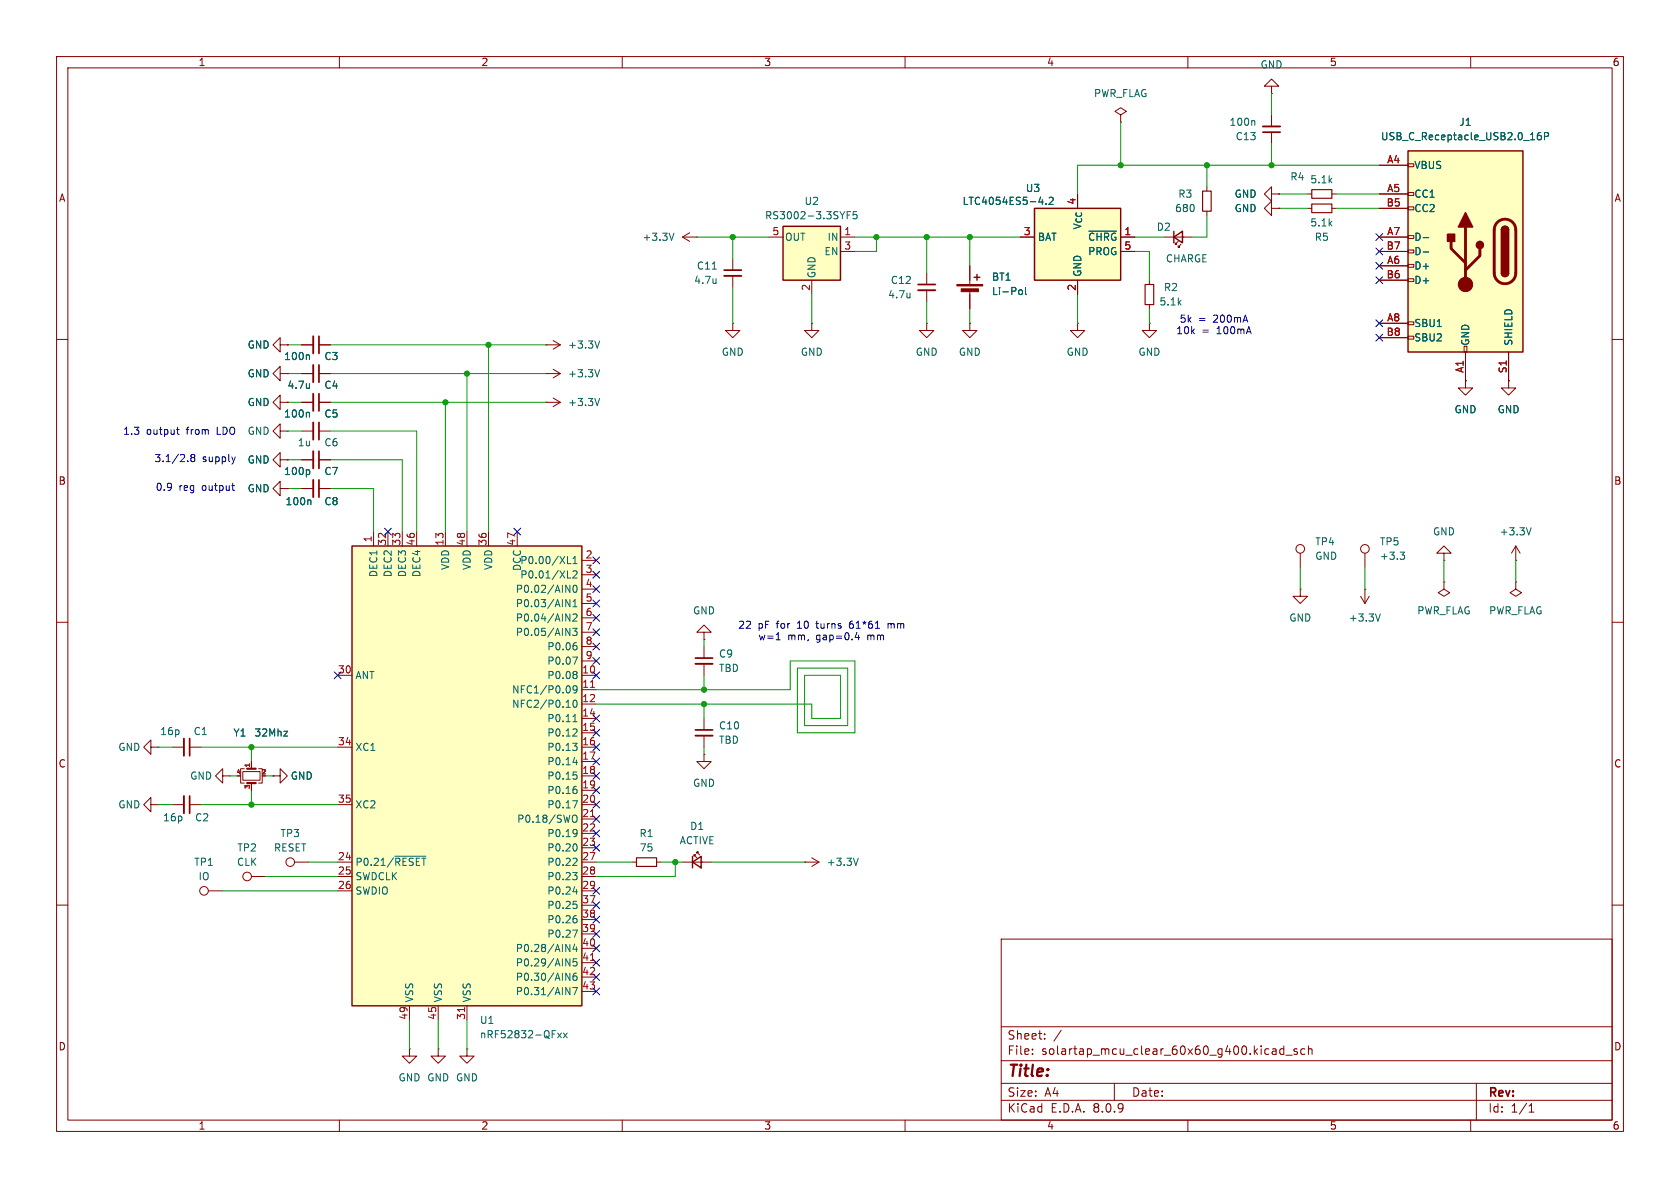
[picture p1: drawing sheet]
<svg xmlns="http://www.w3.org/2000/svg" width="297mm" height="210mm" viewBox="0 0 297 210" stroke-linecap="round" stroke-linejoin="round" font-family="sans-serif">
<g fill="none" stroke="#840000" stroke-width=".18">
<path d="M10 10h277v190h-277zM12 12h273v186h-273zM60 10v2M110 10v2M160 10v2M210 10v2M260 10v2M10 60h2M285 60h2M10 110h2M268 102.9v1.2l1 .7-1 .6-1-.6 1-.7M268 102.9h.1"/>
<path d="M285 110h2M10 160h2M177 166h108v32h-108zM285 160h2M60 198v2M110 198v2M160 198v2M177 194.5h108M177 191.5h108M177 187.5h108M177 181.5h108M182.5 186.3v.1"/>
<path d="M182.5 185.5v.1M184.7 183.6v.1M184.7 182.8v.1M187.6 182.1l-1.3 2M197 191.5v3M210 198v2M225.4 185.4l.2 .2v.8M225.6 186.3l-.5 .1M225.6 185.8h-.5M227 185.5l-.5-.1-.3 .3v.4l.2 .2h.6M227 184.9v1.5M227.3 186.5h1.2"/>
<path d="M229.3 185.5l-.3-.1-.3 .2 .1 .2 .5 .2v.3h-.6M230.7 185.5l-.5-.1-.2 .3v.4l.1 .2h.6M231.3 185.5l.2-.1 .4 .1 .1 .9M231.3 184.9v1.5M260 198v2M261 191.5v6.5M270.3 196.6h.9M270.3 195.5l.4-.4v1.5"/>
</g>
<path d="M248.9 26.7h20.3v35.5h-20.3z" fill="#ffffc2"/>
<g fill="none" stroke="#840000" stroke-width=".18">
<path d="M224.8 20.3v2.1M224.8 23.4v2M231.1 34.3h.8M231.1 36.8h.8M235.5 34.3h.7M235.5 36.8h.7M243.8 29.2h5.1M243.8 34.3h5.1M243.8 36.8h5.1M248.9 36.6h1v.5h-1zM248.9 34h1v.5h-1zM248.9 29h1v.5h-1z"/>
<path d="M129.5 57.2v1.2h1.3l-1.3 1.3-1.2-1.3h1.2M129.5 57.2h.1M129.5 45.7v2.1M129.5 48.8v2M143.5 57.2v1.2h1.3l-1.3 1.3-1.3-1.3h1.3M143.5 57.2h.1M171.4 57.2v1.2h1.3l-1.3 1.3-1.2-1.3h1.2M171.4 57.2h.1M171.4 47v3.3M171.4 51.3v3.3M203.2 57.2v1.2h1.3l-1.3 1.3-1.3-1.3h1.3M203.2 57.2h.1"/>
<path d="M203.2 49.5v.8M203.2 53.8v.8M243.8 47h5.1M243.8 41.9h5.1M243.8 57.2h5.1M243.8 49.5h5.1M243.8 44.5h5.1M243.8 59.7h5.1M248.9 59.4h1v.5h-1zM248.9 56.9h1v.5h-1zM248.9 49.3h1v.5h-1zM248.9 46.7h1v.5h-1z"/>
<path d="M248.9 44.2h1v.5h-1zM248.9 41.7h1v.5h-1zM258.8 61.2h.5v1h-.5zM259.1 67.3v1.3h1.2l-1.2 1.3-1.3-1.3h1.3M259.1 67.3h.1M259.1 62.2v5.1M266.7 67.3v1.3h1.3l-1.3 1.3-1.3-1.3h1.3M266.7 67.3h.1M266.7 62.2v5.1M229.9 97.8v2.5M241.3 97.8v2.5M255.3 97.8h1.2l-1.2-1.3-1.3 1.3h1.3v1.3"/>
<path d="M255.3 99.1h.1M268 99.1h.1M268 96.5l-.8 1.3M268 96.5v2.6M268 96.5l.7 1.3M124.5 111.8h1.2l-1.2-1.3-1.3 1.3h1.3v1.2M124.5 113h.1M124.5 114.3v2M124.5 117.3v2.1M229.9 104.1v1.3h1.2l-1.2 1.3-1.3-1.3h1.3M229.9 104.1h.1M240.5 105.4l.8 1.3"/>
<path d="M241.3 104.1h.1M241.3 104.1v2.6M242.1 105.4l-.8 1.3M255.3 102.9v1.2l1 .7-1 .6-1-.6 1-.7M255.3 102.9h.1M124.5 127v2M124.5 130v2.1M111.8 152.4h.7M116.1 152.4h.7"/>
<circle cx="229.9" cy="97" r=".76"/>
<circle cx="241.3" cy="97" r=".76"/>
</g>
<path d="M248.9 26.7h20.3v35.5h-20.3zM172.2 49h1M172.7 48.5v1M265.4 48.3a.64 .64 0 0 0 .7 .6 .64 .64 0 0 0 .6-.6M265.4 40.6a.64 .64 0 0 1 .7-.6 .64 .64 0 0 1 .6 .6" fill="none" stroke="#840000" stroke-width=".25"/>
<path d="M264.7 39.3a1.91 1.91 0 0 1 2.1-.4 1.91 1.91 0 0 1 1.2 1.7v7.7a1.91 1.91 0 0 1-1.9 1.9 1.91 1.91 0 0 1-1.9-1.9v-7.8l.1-.6zM256.5 42.7v1.2l2.6 2.6M259.1 40.1v10.2M261.6 43.9v1.3l-2.5 2.6" fill="none" stroke="#840000" stroke-width=".51"/>
<g fill="#840000" stroke="#840000" stroke-width=".25">
<path d="M265.4 48.3h1.3a.64 .64 0 0 1-.6 .6 .64 .64 0 0 1-.7-.6z"/>
<path d="M265.4 40.6h1.3v7.7h-1.3z"/>
<path d="M265.6 40.2a.64 .64 0 0 1 .7-.1 .64 .64 0 0 1 .4 .5h-1.3z"/>
<path d="M259.1 37.6l1.2 2.5h-2.5z"/>
<path d="M255.9 41.4h1.3v1.3h-1.3z"/>
<circle cx="261.6" cy="43.3" r=".63"/>
</g>
<g fill="#840000" stroke="#840000" stroke-width=".18">
<path d="M169.2 50.3h4.5v.2h-4.5z"/>
<path d="M169.9 51.1h3.1v.5h-3.1z"/>
<circle cx="259.1" cy="50.3" r="1.27"/>
</g>
<g fill="none" stroke="#006464" stroke-width=".18">
<path d="M221.7 21.3l.1 .2v.7M272.4 23.4l-.4 .1a.86 .86 0 0 0 0 1.2l.4-.1 .1-.4-.2-.3-.4 .1-.1 .2M273 24.1l.7-.1 .1-.1-.1-.3-.7-.2v1.3M125.9 47.6h.7M126.6 49.3v.8M126.6 50l-.1 .1M180.2 51.3l.3-.1 .3 .3-.1 .5-.2 .1-.3-.1M181.3 50.8v1.1l.2 .2M251.6 42h1M251.6 44.5h1M247.5 97.6h.8l-.4 .5 .3 .1 .1 .4-.2 .3h-.4M270.7 93.3l-.4 1.3"/>
<path d="M244 108.5l-.4 1.3"/>
</g>
<path d="M231.9 36.1h3.6v1.5h-3.6zM231.9 33.5h3.6v1.6h-3.6zM202.4 50.3h1.6v3.5h-1.6zM112.5 151.6h3.6v1.6h-3.6z" fill="none" stroke="#840000" stroke-width=".2"/>
<path d="M223.3 22.4h3M128 48.8h3.1M122.9 117.3h3.1M122.9 130h3.1" fill="none" stroke="#840000" stroke-width=".33"/>
<path d="M223.3 23.4h3M128 47.8h3.1M122.9 116.3h3.1M122.9 129h3.1" fill="none" stroke="#840000" stroke-width=".3"/>
<path d="M182.9 36.8h15.2v12.7h-15.2z" fill="#ffffc2"/>
<path d="M182.9 36.8h15.2v12.7h-15.2zM207.5 41.9l1.5-1v2zM207.5 40.9v2" fill="none" stroke="#840000" stroke-width=".25"/>
<g fill="none" stroke="#840000" stroke-width=".18">
<path d="M224.8 15.2h1.3l-1.3-1.2-1.3 1.2h1.3v1.3M224.8 16.5h.1M198.1 20.3l1-.6-1-.6-1 .6 1 .6v1.3M198.1 21.6h.1M213.4 33v.8M213.4 37.3v.8M224.8 34.3v-1.3l-1.3 1.3 1.3 1.3v-1.3h1.3M224.8 36.8v-1.2l-1.3 1.2 1.3 1.3v-1.3h1.3M226.1 34.3h.1M226.1 36.8h.1M120.6 41.9h2.6M120.6 41.9l1.3 .8"/>
<path d="M121.9 41.1l-1.3 .8M123.2 41.9h.1M163.8 57.2v1.2h1.3l-1.3 1.3-1.2-1.3h1.2M163.8 57.2h.1M163.8 48.3v2M163.8 51.3v2M180.3 41.9h2.6M190.5 57.2v1.2h1.3l-1.3 1.3-1.3-1.3h1.3M190.5 57.2h.1M190.5 49.5v2.6M198.1 41.9h2.6M198.1 44.5h2.6"/>
<path d="M205.7 41.9h5.1M208.3 42.7l-.5 .5h.2h-.2v-.3M208.8 43.2l-.5 .5h.2h-.2v-.3M49.5 71.1v1.3l-1.2-1.3 1.2-1.2v1.2h1.3M49.5 76.2v1.3l-1.2-1.3 1.2-1.3v1.3h1.3M49.5 61v1.2l-1.2-1.2 1.2-1.3v1.3h1.3M49.5 66v1.3l-1.2-1.3 1.2-1.2v1.2h1.3M50.8 71.1h.1M50.8 76.2h.1M50.8 61h.1M50.8 66h.1M53.3 61h2.1"/>
<path d="M53.3 71.1h2.1M53.3 66h2.1M53.3 76.2h2.1M56.4 61h2M56.4 71.1h2M56.4 66h2M56.4 76.2h2M96.5 61h.1M96.5 71.1h.1M96.5 66h.1M96.5 61h2.6M96.5 71.1h2.6"/>
<path d="M96.5 66h2.6M97.8 60.2l1.3 .8M97.8 70.4l1.3 .7M97.8 65.3l1.3 .7M99.1 61l-1.3 .7M99.1 71.1l-1.3 .8M99.1 66l-1.3 .8M49.5 86.4v-1.3l-1.2 1.3 1.2 1.2v-1.2h1.3M49.5 81.3v1.3l-1.2-1.3 1.2-1.3v1.3h1.3M50.8 86.4h.1M50.8 81.3h.1M53.3 81.3h2.1"/>
<path d="M53.3 86.4h2.1M56.4 81.3h2M56.4 86.4h2M26.7 132.1v-1.3l-1.3 1.3 1.3 1.3v-1.3h1.2M27.9 132.1h.1M30.5 132.1h2M33.5 132.1h2.1M39.4 137.2v-1.3l-1.3 1.3 1.3 1.2v-1.2h1.2M40.6 137.2h.1M42.9 136.4h3.1v1.5h-3.1zM43.2 135.9h-.7v2.5h.7M44.4 134.6v1.3"/>
<path d="M44.4 138.4v1.3M45.7 135.9h.7v2.5h-.7M124.5 133.4v1.2h1.2l-1.2 1.3-1.3-1.3h1.3M124.5 133.4h.1M26.7 142.2v-1.2l-1.3 1.2 1.3 1.3v-1.3h1.2M27.9 142.2h.1M30.5 142.2h2M33.5 142.2h2.1M36.8 157.5h2.6M44.4 154.9h2.6M52.1 152.4h2.5M142.2 152.4h.1"/>
<path d="M142.2 152.4h2.6M143.5 151.6l1.3 .8M144.8 152.4l-1.3 .8M72.4 185.4v1.3h1.3l-1.3 1.3-1.3-1.3h1.3M72.4 185.4h.1M77.5 185.4v1.3h1.2l-1.2 1.3-1.3-1.3h1.3M77.5 185.4h.1M82.5 185.4v1.3h1.3l-1.3 1.3-1.2-1.3h1.2M82.5 185.4h.1"/>
<circle cx="36.1" cy="157.5" r=".76"/>
<circle cx="43.7" cy="154.9" r=".76"/>
<circle cx="51.3" cy="152.4" r=".76"/>
</g>
<g fill="none" stroke="#006464" stroke-width=".18">
<path d="M183.7 35.7h.7M184.9 36v.1M185.5 35l.5-.1 .2 .3-.8 .9h.8M119.1 41.2l-.4 1.3M160.9 51.8v.9M160.9 52.5l-.1 .1M192.5 40.9h4.9M54.5 62.7l.2 .2v.7M54.5 72.9l.2 .2v.6M54.7 67.8v.9M54.7 68.5l-.1 .1M106 60.3l-.4 1.2"/>
<path d="M106 70.4l-.4 1.3M106 65.3l-.4 1.3M54.5 83l.3 .3v.3l-.3 .3M54.8 88.4l.2 .2v.6M50.2 129.3h.6l-.6 .8h.6M151.7 151.7l-.4 1.3"/>
</g>
<path d="M212.6 33.8h1.5v3.5h-1.5z" fill="none" stroke="#840000" stroke-width=".2"/>
<path d="M55.4 59.4v3.1M162.3 51.3h3.1M55.4 64.5v3.1M55.4 69.6v3M55.4 74.7v3M55.4 79.8v3M55.4 84.8v3.1M32.5 130.6v3M32.5 140.7v3.1" fill="none" stroke="#840000" stroke-width=".33"/>
<path d="M56.4 59.4v3.1M162.3 50.3h3.1M56.4 64.5v3.1M56.4 69.6v3M56.4 74.7v3M56.4 79.8v3M56.4 84.8v3.1M33.5 130.6v3M33.5 140.7v3.1" fill="none" stroke="#840000" stroke-width=".3"/>
<path d="M43.7 138.4h1.5M43.7 135.9h1.5" fill="none" stroke="#840000" stroke-width=".38"/>
<path d="M138.4 40h10.2v9.5h-10.2z" fill="#ffffc2"/>
<path d="M138.4 40h10.2v9.5h-10.2zM122.4 152.4l1.6-1v2zM122.4 151.4v2" fill="none" stroke="#840000" stroke-width=".25"/>
<path d="M135.9 41.9h2.5M143.5 49.5v2.6M148.6 41.9h2.5M148.6 44.5h2.5M120.6 152.4h5.1M122.7 151.4v-.3h.2h-.2l.5 .5M123.2 150.9v-.3h.2h-.2l.5 .5" fill="none" stroke="#840000" stroke-width=".18"/>
<path d="M149.8 38h.4M150.4 37.4h-.6v1.3M151.5 37.4h-.6l-.1 .6 .2-.1 .4 .1 .1 .1v.5l-.2 .1-.5-.1" fill="none" stroke="#006464" stroke-width=".18"/>
<path d="M62.2 96.5h40.7v81.3h-40.7z" fill="#ffffc2"/>
<path d="M62.2 96.5h40.7v81.3h-40.7z" fill="none" stroke="#840000" stroke-width=".25"/>
<g fill="none" stroke="#840000" stroke-width=".18">
<path d="M226.1 36.8h.1M226.1 34.3h.1M243.8 29.2h5.1M243.8 34.3h5.1M243.8 36.8h5.1M171.4 47v2.5M171.4 52.1v2.5M180.3 41.9h2.6M190.5 49.5v2.6M198.1 41.9h2.6M198.1 44.5h2.6M243.8 41.9h5.1"/>
<path d="M243.8 44.5h5.1M243.8 47h5.1M243.8 57.2h5.1M243.8 49.5h5.1M243.8 59.7h5.1M50.8 66h.1M50.8 61h.1M50.8 71.1h.1M53.3 61h2.1M53.3 71.1h2.1M53.3 66h2.1M56.4 61h2"/>
<path d="M56.4 71.1h2M56.4 66h2M259.1 67.3h.1M259.1 62.2v5.1M266.7 67.3h.1M266.7 62.2v5.1M50.8 81.3h.1M50.8 86.4h.1M53.3 81.3h2.1M53.3 86.4h2.1M56.4 81.3h2M56.4 86.4h2"/>
<path d="M66 94v2.5M68.6 94v2.5M71.1 94v2.5M73.7 94v2.5M78.7 94v2.5M82.5 94v2.5M86.4 94v2.5M91.4 94v2.5M102.9 99.1h2.5M59.7 119.4h2.5M102.9 119.4h2.5M102.9 101.6h2.5"/>
<path d="M102.9 104.1h2.5M102.9 106.7h2.5M102.9 109.2h2.5M102.9 111.8h2.5M102.9 114.3h2.5M102.9 116.8h2.5M44.4 134.6v1.3M44.4 138.4v1.3M48.3 137.2h1.2v-1.3l1.3 1.3-1.3 1.2v-1.2M48.3 137.2h.1M59.7 132.1h2.5M102.9 121.9h2.5"/>
<path d="M102.9 124.5h2.5M102.9 127h2.5M102.9 129.5h2.5M102.9 132.1h2.5M102.9 134.6h2.5M102.9 137.2h2.5M102.9 139.7h2.5M59.7 142.2h2.5M59.7 152.4h2.5M59.7 154.9h2.5M59.7 157.5h2.5M102.9 142.2h2.5"/>
<path d="M102.9 144.8h2.5M102.9 147.3h2.5M102.9 149.9h2.5M102.9 152.4h2.5M102.9 154.9h2.5M102.9 157.5h2.5M72.4 177.8v2.5M77.5 177.8v2.5M82.5 177.8v2.5M102.9 160h2.5M102.9 162.6h2.5M102.9 165.1h2.5"/>
<path d="M102.9 167.6h2.5M102.9 170.2h2.5M102.9 172.7h2.5M102.9 175.3h2.5"/>
</g>
<g fill="none" stroke="#006464" stroke-width=".18">
<path d="M183.7 35.7h.7M184.9 36v.1M185.5 35l.5-.1 .2 .3-.8 .9h.8M272.4 23.4l-.4 .1a.86 .86 0 0 0 0 1.2l.4-.1 .1-.4-.2-.3-.4 .1-.1 .2M273 24.1l.7-.1 .1-.1-.1-.3-.7-.2v1.3M180.2 51.3l.3-.1 .3 .3-.1 .5-.2 .1-.3-.1M181.3 50.8v1.1l.2 .2M192.5 40.9h4.9M251.6 42h1M251.6 44.5h1M54.5 62.7l.2 .2v.7M54.5 72.9l.2 .2v.6"/>
<path d="M54.7 67.8v.9M54.7 68.5l-.1 .1M54.5 83l.3 .3v.3l-.3 .3M54.8 88.4l.2 .2v.6M100.3 99.6h.6M101.3 98.7l.4-.3v1.2M101.3 99.6h.7M100 103.4l.7 1.3v-1.3M100 106l.7 1.3v-1.3M100 108.5l.7 1.3v-1.3M100 111.1l.7 1.2v-1.2M100.3 102.2h.6"/>
<path d="M101.2 111.1h.8l-.4 .5 .4 .1v.5l-.2 .1-.6-.1M101.2 116.1h.9l-.6 1.3M101.3 101l.5-.1 .2 .4-.8 .9h.8M101.3 108.7l.5-.2 .2 .4-.8 .9h.8M101.3 106.4l.4-.4v1.3M101.3 107.3h.7M101.4 103.6l.2-.2a.68 .68 0 0 1 .4 .7 .68 .68 0 0 1-.4 .6l-.2-.1-.1-.4zM101.7 113.6h.2M101.8 118.7l.2 .2-.2 .3 .2 .3v.2l-.2 .3M101.8 114.1l.2 .2v.3l-.2 .3M50.2 129.3h.6l-.6 .8h.6M100.1 125h.7"/>
<path d="M100.7 121.4l.1 .3-.1 .7M101.2 131.4h.8l-.4 .5M101.3 127.6h.7M101.3 134.8h.8M101.4 136.5h.6M101.4 123.9l.2-.1a.68 .68 0 0 1 .4 .6 .68 .68 0 0 1-.4 .6l-.2-.1-.1-.3zM101.5 126.5l.2-.2v1.3M101.7 139h.2M101.8 128.8l.2 .3v.3l-.8 .7h.8M101.8 131.9l.2 .2v.3l-.2 .3M101.8 137l.2 .2v.3l-.2 .2M101.8 139.5l.2 .2v.3l-.2 .3"/>
<path d="M101.9 134.4v.8M102 121.8l-.2 .2h-.4l-.1-.2 .1-.5 .4-.1 .2 .2a.84 .84 0 0 1-.3 1.1h-.3M69.8 151.4h5.5M101.2 144.5a.42 .42 0 0 1 .4-.4 .42 .42 0 0 1 .4 .4v.4a.42 .42 0 0 1-.4 .5 .42 .42 0 0 1-.4-.5M101.2 141.5h.9l-.6 1.3M101.2 154.2h.8l-.4 .5M101.3 157.6h.8M101.4 159.3h.6M101.7 149.2a.79 .79 0 0 1 0 1.2M101.8 146.6l.2 .2a1.03 1.03 0 0 1-.2 1M101.8 151.7l.2 .3v.3l-.8 .7h.8M101.8 154.7l.2 .3v.3l-.2 .2"/>
<path d="M101.8 159.8l.2 .3v.3l-.2 .2M101.9 157.2v.9M102 147.2l-.2 .2M100 166.9l.7 1.3v-1.3M100 169.5l.7 1.3v-1.3M100 172l.7 1.3v-1.3M100 174.6l.7 1.2v-1.2M101.2 164.4h.9l-.6 1.3M101.2 174.6h.9l-.6 1.2M101.6 166.9l-.3 .9h.8M101.7 161.9h.2M101.8 162.4l.2 .2v.3l-.2 .2"/>
<path d="M101.9 172l-.4 .1a.86 .86 0 0 0 0 1.2l.5-.1v-.4l-.2-.3-.4 .1-.1 .2M101.9 167.4v.8M102 169.5h-.6l-.1 .6 .2-.1h.4l.1 .2v.4l-.2 .2-.5-.2M98.6 182.6l.6 .9M99.2 182.6l-.6 .9M99.6 182.6l.7 .9M100.3 182.6l-.7 .9"/>
</g>
<path d="M104.4 121.5h.7M104.4 144.4h.7M82.1 178.1v.7M104.4 169.8h.7" fill="none" stroke="#a90000" stroke-width=".18"/>
<g fill="none" stroke="#0000c2" stroke-width=".18">
<path d="M31.2 75.9h.5M31.4 75.5v1.1l.3 .2M33.2 81.5v.1M34 80.9l-.3 .2 .1 .4 .2 .1 .3-.1 .2-.1v-.3l-.3-.2M34 80.9l-.3-.3 .3-.3h.2l.3 .3-.3 .3M34 80.9h.2M41 85.8h.4M41.2 86.6l.2 .1M41.6 80.8l-.3 .8M137.2 113.1h.7M137.5 112l.1-.2v1.3M150.3 110.3l-.1 .2"/>
<path d="M150.3 109.9a.99 .99 0 0 0 0 1.1M151.5 111.8l-.3 .9h.8M151.8 112.3v.8M157 110.2v.9M157.4 110.2l-.4 .1"/>
</g>
<g fill="none" stroke="#009600" stroke-width=".18">
<path d="M224.8 16.5v3.8M198.1 21.6v7.6M213.4 38.1v3.8h-2.6M213.4 29.2v3.8M224.8 25.4v3.8M226.1 34.3h5M226.1 36.8h5M236.2 34.3h7.6M236.2 36.8h7.6M243.8 29.2h-53.3v5.1M123.2 41.9h12.7M129.5 41.9v3.8"/>
<path d="M129.5 50.8v6.4M143.5 52.1v5.1M151.1 41.9h29.2M154.9 41.9v2.6h-3.8M163.8 41.9v6.4M163.8 53.3v3.9M171.4 41.9v5.1M171.4 54.6v2.6M190.5 52.1v5.1M200.7 44.5h2.5v5M200.7 41.9h5M203.2 54.6v2.6"/>
<path d="M50.8 61h2.5M50.8 66h2.5M50.8 71.1h2.5M50.8 76.2h2.5M58.4 61h38.1M58.4 66h38.1M58.4 71.1h38.1M58.4 76.2h15.3v17.8M78.7 71.1v22.9M82.5 66v28M86.4 61v33M50.8 86.4h2.5"/>
<path d="M50.8 81.3h2.5M58.4 86.4h7.6v7.6M58.4 81.3h12.7v12.7M255.3 99.1v3.8M268 99.1v3.8M124.5 113v1.3M124.5 119.4v2.5M229.9 100.3v3.8M241.3 100.3v3.8M27.9 132.1h2.6M35.6 132.1h24.1M40.6 137.2h1.3"/>
<path d="M44.4 132.1v2.5M44.4 139.7v2.5M47 137.2h1.3M105.4 121.9h34.3v-5.1h11.4v12.7h-10.1v-11.4h8.9v10.2h-7.7v-8.9h6.4v7.6h-5.1v-2.5h-38.1M124.5 124.5v2.5M124.5 132.1v1.3M27.9 142.2h2.6M35.6 142.2h24.1M39.4 157.5h20.3M47 154.9h12.7M54.6 152.4h5.1M105.4 152.4h6.4"/>
<path d="M116.8 152.4h3.8M119.4 152.4v2.5h-14M125.7 152.4h16.5M72.4 180.3v5.1M77.5 180.3v5.1M82.5 180.3v5.1"/>
</g>
<g fill="none" stroke="#000084" stroke-width=".18">
<path d="M243.2 48.9l1.2 1.2M243.2 56.5l1.2 1.3M243.2 43.8l1.2 1.3M243.2 59.1l1.2 1.2M243.2 46.4l1.2 1.2M243.2 41.3l1.2 1.2M244.4 48.9l-1.2 1.2M244.4 56.5l-1.2 1.3M244.4 43.8l-1.2 1.3M244.4 59.1l-1.2 1.2M244.4 46.4l-1.2 1.2M244.4 41.3l-1.2 1.2"/>
<path d="M68 93.4l1.2 1.2M69.2 93.4l-1.2 1.2M90.8 93.4l1.2 1.2M92 93.4l-1.2 1.2M104.8 98.5l1.2 1.2M106 98.5l-1.2 1.2M59.1 118.8l1.2 1.2M60.3 118.8l-1.2 1.2M104.8 118.8l1.2 1.2M104.8 116.2l1.2 1.2M104.8 111.2l1.2 1.2M104.8 108.6l1.2 1.2"/>
<path d="M104.8 113.7l1.2 1.2M104.8 101l1.2 1.2M104.8 103.5l1.2 1.2M104.8 106.1l1.2 1.2M106 118.8l-1.2 1.2M106 116.2l-1.2 1.2M106 111.2l-1.2 1.2M106 108.6l-1.2 1.2M106 113.7l-1.2 1.2M106 101l-1.2 1.2M106 103.5l-1.2 1.2M106 106.1l-1.2 1.2"/>
<path d="M104.8 131.5l1.2 1.2M104.8 139.1l1.2 1.2M104.8 134l1.2 1.2M104.8 126.4l1.2 1.2M104.8 128.9l1.2 1.2M104.8 136.6l1.2 1.2M106 131.5l-1.2 1.2M106 139.1l-1.2 1.2M106 134l-1.2 1.2M106 126.4l-1.2 1.2M106 128.9l-1.2 1.2M106 136.6l-1.2 1.2"/>
<path d="M104.8 144.2l1.2 1.2M104.8 149.3l1.2 1.2M104.8 141.6l1.2 1.2M104.8 146.7l1.2 1.2M104.8 159.4l1.2 1.2M104.8 156.9l1.2 1.2M106 144.2l-1.2 1.2M106 149.3l-1.2 1.2M106 141.6l-1.2 1.2M106 146.7l-1.2 1.2M106 159.4l-1.2 1.2M106 156.9l-1.2 1.2"/>
<path d="M104.8 172.1l1.2 1.2M104.8 174.7l1.2 1.2M104.8 169.6l1.2 1.2M104.8 167l1.2 1.2M104.8 162l1.2 1.2M104.8 164.5l1.2 1.2M106 172.1l-1.2 1.2M106 174.7l-1.2 1.2M106 169.6l-1.2 1.2M106 167l-1.2 1.2M106 162l-1.2 1.2M106 164.5l-1.2 1.2"/>
</g>
<g fill="#009600" stroke="#009600" stroke-width=".18">
<circle cx="44.4" cy="132.1" r=".46"/>
<circle cx="44.4" cy="142.2" r=".46"/>
<circle cx="124.5" cy="124.5" r=".46"/>
<circle cx="124.5" cy="121.9" r=".46"/>
<circle cx="129.5" cy="41.9" r=".46"/>
<circle cx="198.1" cy="29.2" r=".46"/>
<circle cx="213.4" cy="29.2" r=".46"/>
<circle cx="163.8" cy="41.9" r=".46"/>
<circle cx="154.9" cy="41.9" r=".46"/>
<circle cx="224.8" cy="29.2" r=".46"/>
<circle cx="171.4" cy="41.9" r=".46"/>
<circle cx="82.5" cy="66" r=".46"/>
<circle cx="86.4" cy="61" r=".46"/>
<circle cx="78.7" cy="71.1" r=".46"/>
<circle cx="119.4" cy="152.4" r=".46"/>
</g>
<text font-size="2.8" fill="#840000" x="178" y="190.9">Title:</text>
<g font-size="2.1" fill="#840000">
<text x="178" y="184">Sheet:</text>
<text x="178" y="186.7">File:</text>
<text x="184.1" y="186.7">solartap_mcu_clear_60x60_g400.kicad_sch</text>
<text x="178" y="196.9">KiCad</text>
<text x="178" y="194.1">Size:</text>
<text x="184.7" y="194.1">A4</text>
<text x="185.7" y="196.9">E.D.A.</text>
<text x="193.3" y="196.9">8.0.9</text>
<text x="200" y="194.1">Date:</text>
<text x="263" y="194.3">Rev:</text>
<text x="263" y="196.9">Id:</text>
<text x="267.1" y="196.9">1/1</text>
</g>
<g font-size="1.8" fill="#840000">
<text x="35" y="11.9">1</text>
<text x="85" y="11.9">2</text>
<text x="135" y="11.9">3</text>
<text x="185" y="11.9">4</text>
<text x="235" y="11.9">5</text>
<text x="285" y="11.9">6</text>
<text x="10.3" y="35.9">A</text>
<text x="285.3" y="35.9">A</text>
<text x="10.3" y="85.9">B</text>
<text x="285.3" y="85.9">B</text>
<text x="10.3" y="135.9">C</text>
<text x="285.3" y="135.9">C</text>
<text x="10.3" y="185.9">D</text>
<text x="285.3" y="185.9">D</text>
<text x="35" y="199.9">1</text>
<text x="85" y="199.9">2</text>
<text x="135" y="199.9">3</text>
<text x="185" y="199.9">4</text>
<text x="235" y="199.9">5</text>
<text x="285" y="199.9">6</text>
</g>
<g font-size="1.8" fill="#006464">
<text x="193.3" y="17.4">PWR_FLAG</text>
<text x="222.8" y="12.3">GND</text>
<text x="217.3" y="22.4">100n</text>
<text x="257.9" y="22.5">J1</text>
<text x="218.3" y="25">C13</text>
<text x="244" y="25">USB_C_Receptacle_USB2.0_16P</text>
<text x="181.3" y="34.1">U3</text>
<text x="208.2" y="35.2">R3</text>
<text x="218.2" y="35.2">GND</text>
<text x="228" y="32.1">R4</text>
<text x="231.6" y="32.6">5.1k</text>
<text x="249.9" y="30.1">VBUS</text>
<text x="249.9" y="35.2">CC1</text>
<text x="135.2" y="39">RS3002-3.3SYF5</text>
<text x="142.1" y="36.4">U2</text>
<text x="170.1" y="36.4">LTC4054ES5-4.2</text>
<text x="191.4" y="40.7" transform="rotate(-90 191.4 40.7)">V_{CC}</text>
<text x="204.4" y="41">D2</text>
<text x="207.6" y="37.7">680</text>
<text x="218.2" y="37.7">GND</text>
<text x="231.6" y="40.2">5.1k</text>
<text x="249.9" y="37.7">CC2</text>
<text x="113.5" y="42.8">+3.3V</text>
<text x="123.1" y="47.9">C11</text>
<text x="138.7" y="42.8">OUT</text>
<text x="145.7" y="45.3">EN</text>
<text x="146.2" y="42.8">IN</text>
<text x="183.4" y="42.8">BAT</text>
<text x="192.3" y="42.8">~{CHRG}</text>
<text x="192.3" y="45.3">PROG</text>
<text x="206" y="46.6">CHARGE</text>
<text x="232.3" y="42.8">R5</text>
<text x="249.9" y="47.9">D+</text>
<text x="249.9" y="42.8">D-</text>
<text x="249.9" y="45.3">D-</text>
<text x="122.6" y="50.4">4.7u</text>
<text x="144.4" y="49.3" transform="rotate(-90 144.4 49.3)">GND</text>
<text x="156.9" y="52.9">4.7u</text>
<text x="157.4" y="50.4">C12</text>
<text x="175.3" y="49.8">BT1</text>
<text x="175.3" y="52.4">Li-Pol</text>
<text x="191.4" y="49" transform="rotate(-90 191.4 49)">GND</text>
<text x="205.7" y="51.7">R2</text>
<text x="249.9" y="50.4">D+</text>
<text x="204.9" y="54.2">5.1k</text>
<text x="249.9" y="58">SBU1</text>
<text x="43.7" y="61.8">GND</text>
<text x="50.1" y="63.9">100n</text>
<text x="57.3" y="63.9">C3</text>
<text x="100.3" y="61.8">+3.3V</text>
<text x="127.5" y="63.1">GND</text>
<text x="141.5" y="63.1">GND</text>
<text x="161.8" y="63.1">GND</text>
<text x="169.4" y="63.1">GND</text>
<text x="188.5" y="63.1">GND</text>
<text x="201.2" y="63.1">GND</text>
<text x="249.9" y="60.6">SBU2</text>
<text x="259.9" y="61.2" transform="rotate(-90 259.9 61.2)">GND</text>
<text x="267.6" y="61.2" transform="rotate(-90 267.6 61.2)">SHIELD</text>
<text x="43.7" y="72">GND</text>
<text x="43.7" y="66.9">GND</text>
<text x="50.7" y="68.9">4.7u</text>
<text x="57.3" y="68.9">C4</text>
<text x="100.3" y="72">+3.3V</text>
<text x="100.3" y="66.9">+3.3V</text>
<text x="43.7" y="77.1">GND</text>
<text x="50.1" y="74">100n</text>
<text x="57.3" y="74">C5</text>
<text x="257" y="73.3">GND</text>
<text x="264.7" y="73.3">GND</text>
<text x="43.7" y="82.1">GND</text>
<text x="52.5" y="79.1">1u</text>
<text x="57.3" y="79.1">C6</text>
<text x="43.7" y="87.2">GND</text>
<text x="50.1" y="84.2">100p</text>
<text x="50.4" y="89.5">100n</text>
<text x="57.3" y="84.2">C7</text>
<text x="57.3" y="89.5">C8</text>
<text x="253.2" y="94.8">GND</text>
<text x="265" y="94.8">+3.3V</text>
<text x="79.6" y="100.9" transform="rotate(-90 79.6 100.9)">VDD</text>
<text x="83.4" y="100.9" transform="rotate(-90 83.4 100.9)">VDD</text>
<text x="87.2" y="100.9" transform="rotate(-90 87.2 100.9)">VDD</text>
<text x="91.9" y="99.9">P0.00/XL1</text>
<text x="92.3" y="101" transform="rotate(-90 92.3 101)">DCC</text>
<text x="232.4" y="96.6">TP4</text>
<text x="232.4" y="99.2">GND</text>
<text x="243.8" y="96.6">TP5</text>
<text x="243.8" y="99.2">+3.3</text>
<text x="66.9" y="102.1" transform="rotate(-90 66.9 102.1)">DEC1</text>
<text x="69.4" y="102.1" transform="rotate(-90 69.4 102.1)">DEC2</text>
<text x="72" y="102.1" transform="rotate(-90 72 102.1)">DEC3</text>
<text x="74.5" y="102.1" transform="rotate(-90 74.5 102.1)">DEC4</text>
<text x="91.1" y="105">P0.02/AIN0</text>
<text x="91.1" y="107.5">P0.03/AIN1</text>
<text x="91.9" y="102.5">P0.01/XL2</text>
<text x="91.1" y="110.1">P0.04/AIN2</text>
<text x="91.1" y="112.6">P0.05/AIN3</text>
<text x="122.4" y="108.8">GND</text>
<text x="227.8" y="110.1">GND</text>
<text x="238.4" y="110.1">+3.3V</text>
<text x="250.5" y="108.8">PWR_FLAG</text>
<text x="263.2" y="108.8">PWR_FLAG</text>
<text x="96.7" y="115.2">P0.06</text>
<text x="96.7" y="117.7">P0.07</text>
<text x="127" y="116.4">C9</text>
<text x="127" y="119">TBD</text>
<text x="62.7" y="120.2">ANT</text>
<text x="90.4" y="122.8">NFC1/P0.09</text>
<text x="90.4" y="125.3">NFC2/P0.10</text>
<text x="96.7" y="120.2">P0.08</text>
<text x="28.2" y="130.1">16p</text>
<text x="34.1" y="130.1">C1</text>
<text x="41.2" y="130.4">Y1</text>
<text x="44.9" y="130.4">32Mhz</text>
<text x="96.7" y="127.9">P0.11</text>
<text x="96.7" y="130.4">P0.12</text>
<text x="127" y="129.1">C10</text>
<text x="127" y="131.7">TBD</text>
<text x="20.8" y="132.9">GND</text>
<text x="62.7" y="132.9">XC1</text>
<text x="96.7" y="132.9">P0.13</text>
<text x="96.7" y="135.5">P0.14</text>
<text x="20.8" y="143.1">GND</text>
<text x="33.5" y="138">GND</text>
<text x="51.3" y="138">GND</text>
<text x="62.7" y="143.1">XC2</text>
<text x="96.7" y="138">P0.15</text>
<text x="96.7" y="140.6">P0.16</text>
<text x="96.7" y="143.1">P0.17</text>
<text x="122.4" y="139.3">GND</text>
<text x="28.7" y="145.4">16p</text>
<text x="34.4" y="145.4">C2</text>
<text x="49.5" y="148.2">TP3</text>
<text x="91.3" y="145.6">P0.18/SWO</text>
<text x="96.7" y="148.2">P0.19</text>
<text x="113" y="148.2">R1</text>
<text x="120.1" y="149.5">ACTIVE</text>
<text x="121.9" y="146.9">D1</text>
<text x="34.2" y="153.3">TP1</text>
<text x="35" y="155.8">IO</text>
<text x="41.8" y="153.3">CLK</text>
<text x="41.9" y="150.7">TP2</text>
<text x="48.3" y="150.7">RESET</text>
<text x="62.7" y="153.3">P0.21/~{RESET}</text>
<text x="62.7" y="155.8">SWDCLK</text>
<text x="96.7" y="150.7">P0.20</text>
<text x="96.7" y="153.3">P0.22</text>
<text x="96.7" y="155.8">P0.23</text>
<text x="113" y="150.7">75</text>
<text x="146.1" y="153.3">+3.3V</text>
<text x="62.7" y="158.3">SWDIO</text>
<text x="96.7" y="158.3">P0.24</text>
<text x="96.7" y="160.9">P0.25</text>
<text x="96.7" y="163.4">P0.26</text>
<text x="96.7" y="166">P0.27</text>
<text x="91.1" y="168.5">P0.28/AIN4</text>
<text x="91.1" y="171">P0.29/AIN5</text>
<text x="91.1" y="173.6">P0.30/AIN6</text>
<text x="73.3" y="177.3" transform="rotate(-90 73.3 177.3)">VSS</text>
<text x="78.3" y="177.3" transform="rotate(-90 78.3 177.3)">VSS</text>
<text x="83.4" y="177.3" transform="rotate(-90 83.4 177.3)">VSS</text>
<text x="91.1" y="176.1">P0.31/AIN7</text>
<text x="84.8" y="181.2">U1</text>
<text x="84.8" y="183.7">nRF52832-QFxx</text>
<text x="70.4" y="191.4">GND GND GND</text>
</g>
<g font-size="1.8" fill="#a90000">
<text x="245.1" y="29">A4</text>
<text x="245.1" y="34">A5</text>
<text x="136.5" y="41.7">5</text>
<text x="149.2" y="41.7">1</text>
<text x="180.9" y="41.7">3</text>
<text x="190.2" y="36.3" transform="rotate(-90 190.2 36.3)">4</text>
<text x="198.7" y="41.7">1</text>
<text x="245" y="36.6">B5</text>
<text x="245.1" y="41.7">A7</text>
<text x="149.2" y="44.2">3</text>
<text x="198.7" y="44.2">5</text>
<text x="245" y="44.2">B7</text>
<text x="245.1" y="46.7">A6</text>
<text x="143.3" y="51.5" transform="rotate(-90 143.3 51.5)">2</text>
<text x="190.2" y="51.5" transform="rotate(-90 190.2 51.5)">2</text>
<text x="245" y="49.3">B6</text>
<text x="245" y="59.4">B8</text>
<text x="245.1" y="56.9">A8</text>
<text x="258.8" y="66" transform="rotate(-90 258.8 66)">A1</text>
<text x="266.4" y="66.1" transform="rotate(-90 266.4 66.1)">S1</text>
<text x="65.8" y="96" transform="rotate(-90 65.8 96)">1</text>
<text x="68.3" y="96.6" transform="rotate(-90 68.3 96.6)">32</text>
<text x="70.9" y="96.6" transform="rotate(-90 70.9 96.6)">33</text>
<text x="73.4" y="96.6" transform="rotate(-90 73.4 96.6)">46</text>
<text x="78.5" y="96.6" transform="rotate(-90 78.5 96.6)">13</text>
<text x="82.3" y="96.6" transform="rotate(-90 82.3 96.6)">48</text>
<text x="86.1" y="96.6" transform="rotate(-90 86.1 96.6)">36</text>
<text x="91.2" y="96.6" transform="rotate(-90 91.2 96.6)">47</text>
<text x="103.4" y="98.8">2</text>
<text x="103.4" y="101.3">3</text>
<text x="103.4" y="103.9">4</text>
<text x="103.4" y="106.4">5</text>
<text x="103.4" y="109">6</text>
<text x="103.4" y="111.5">7</text>
<text x="59.6" y="119.1">30</text>
<text x="102.8" y="119.1">10</text>
<text x="103.4" y="114">8</text>
<text x="103.4" y="116.6">9</text>
<text x="102.8" y="121.7">11</text>
<text x="102.8" y="124.2">12</text>
<text x="59.6" y="131.8">34</text>
<text x="102.8" y="126.7">14</text>
<text x="102.8" y="129.3">15</text>
<text x="102.8" y="131.8">16</text>
<text x="102.8" y="134.4">17</text>
<text x="102.8" y="136.9">18</text>
<text x="59.6" y="142">35</text>
<text x="102.8" y="139.4">19</text>
<text x="102.8" y="142">20</text>
<text x="102.8" y="144.5">21</text>
<text x="102.8" y="147.1">22</text>
<text x="102.8" y="149.6">23</text>
<text x="59.6" y="152.1">24</text>
<text x="59.6" y="154.7">25</text>
<text x="102.8" y="152.1">27</text>
<text x="102.8" y="154.7">28</text>
<text x="59.6" y="157.2">26</text>
<text x="102.8" y="157.2">29</text>
<text x="102.8" y="159.8">37</text>
<text x="102.8" y="162.3">38</text>
<text x="102.8" y="164.8">39</text>
<text x="102.8" y="167.4">40</text>
<text x="102.8" y="169.9">41</text>
<text x="102.8" y="172.5">42</text>
<text x="102.8" y="175">43</text>
<text x="72.1" y="180.4" transform="rotate(-90 72.1 180.4)">49</text>
<text x="77.2" y="180.4" transform="rotate(-90 77.2 180.4)">45</text>
<text x="82.3" y="180.4" transform="rotate(-90 82.3 180.4)">31</text>
</g>
<g font-size="1.8" fill="#0000c2">
<text x="207.8" y="59.3">10k</text>
<text x="208.5" y="57.2">5k</text>
<text x="211.9" y="57.2">=</text>
<text x="212.5" y="59.3">=</text>
<text x="214.6" y="57.2">200mA</text>
<text x="215.2" y="59.3">100mA</text>
<text x="21.7" y="77.1">1.3</text>
<text x="25.9" y="77.1">output</text>
<text x="33.1" y="77.1">from</text>
<text x="38.6" y="77.1">LDO</text>
<text x="27.2" y="81.9">3.1/2.8</text>
<text x="35.8" y="81.9">supply</text>
<text x="27.4" y="87">0.9</text>
<text x="31.6" y="87">reg</text>
<text x="35.8" y="87">output</text>
<text x="130.4" y="111.4">22</text>
<text x="134" y="113.4">w=1</text>
<text x="134" y="111.4">pF</text>
<text x="137.4" y="111.4">for</text>
<text x="139.3" y="113.4">mm,</text>
<text x="141.2" y="111.4">10</text>
<text x="144.4" y="113.4">gap=0.4</text>
<text x="144.8" y="111.4">turns</text>
<text x="150.8" y="111.4">61*61</text>
<text x="153.6" y="113.4">mm</text>
<text x="157.8" y="111.4">mm</text>
</g>
<g font-size="1.1" fill="#a90000">
<text x="41.7" y="136.9">4</text>
<text x="44.2" y="135.8" transform="rotate(-90 44.2 135.8)">1</text>
<text x="46.2" y="136.9">2</text>
<text x="44.2" y="139.6" transform="rotate(-90 44.2 139.6)">3</text>
</g>
</svg>
